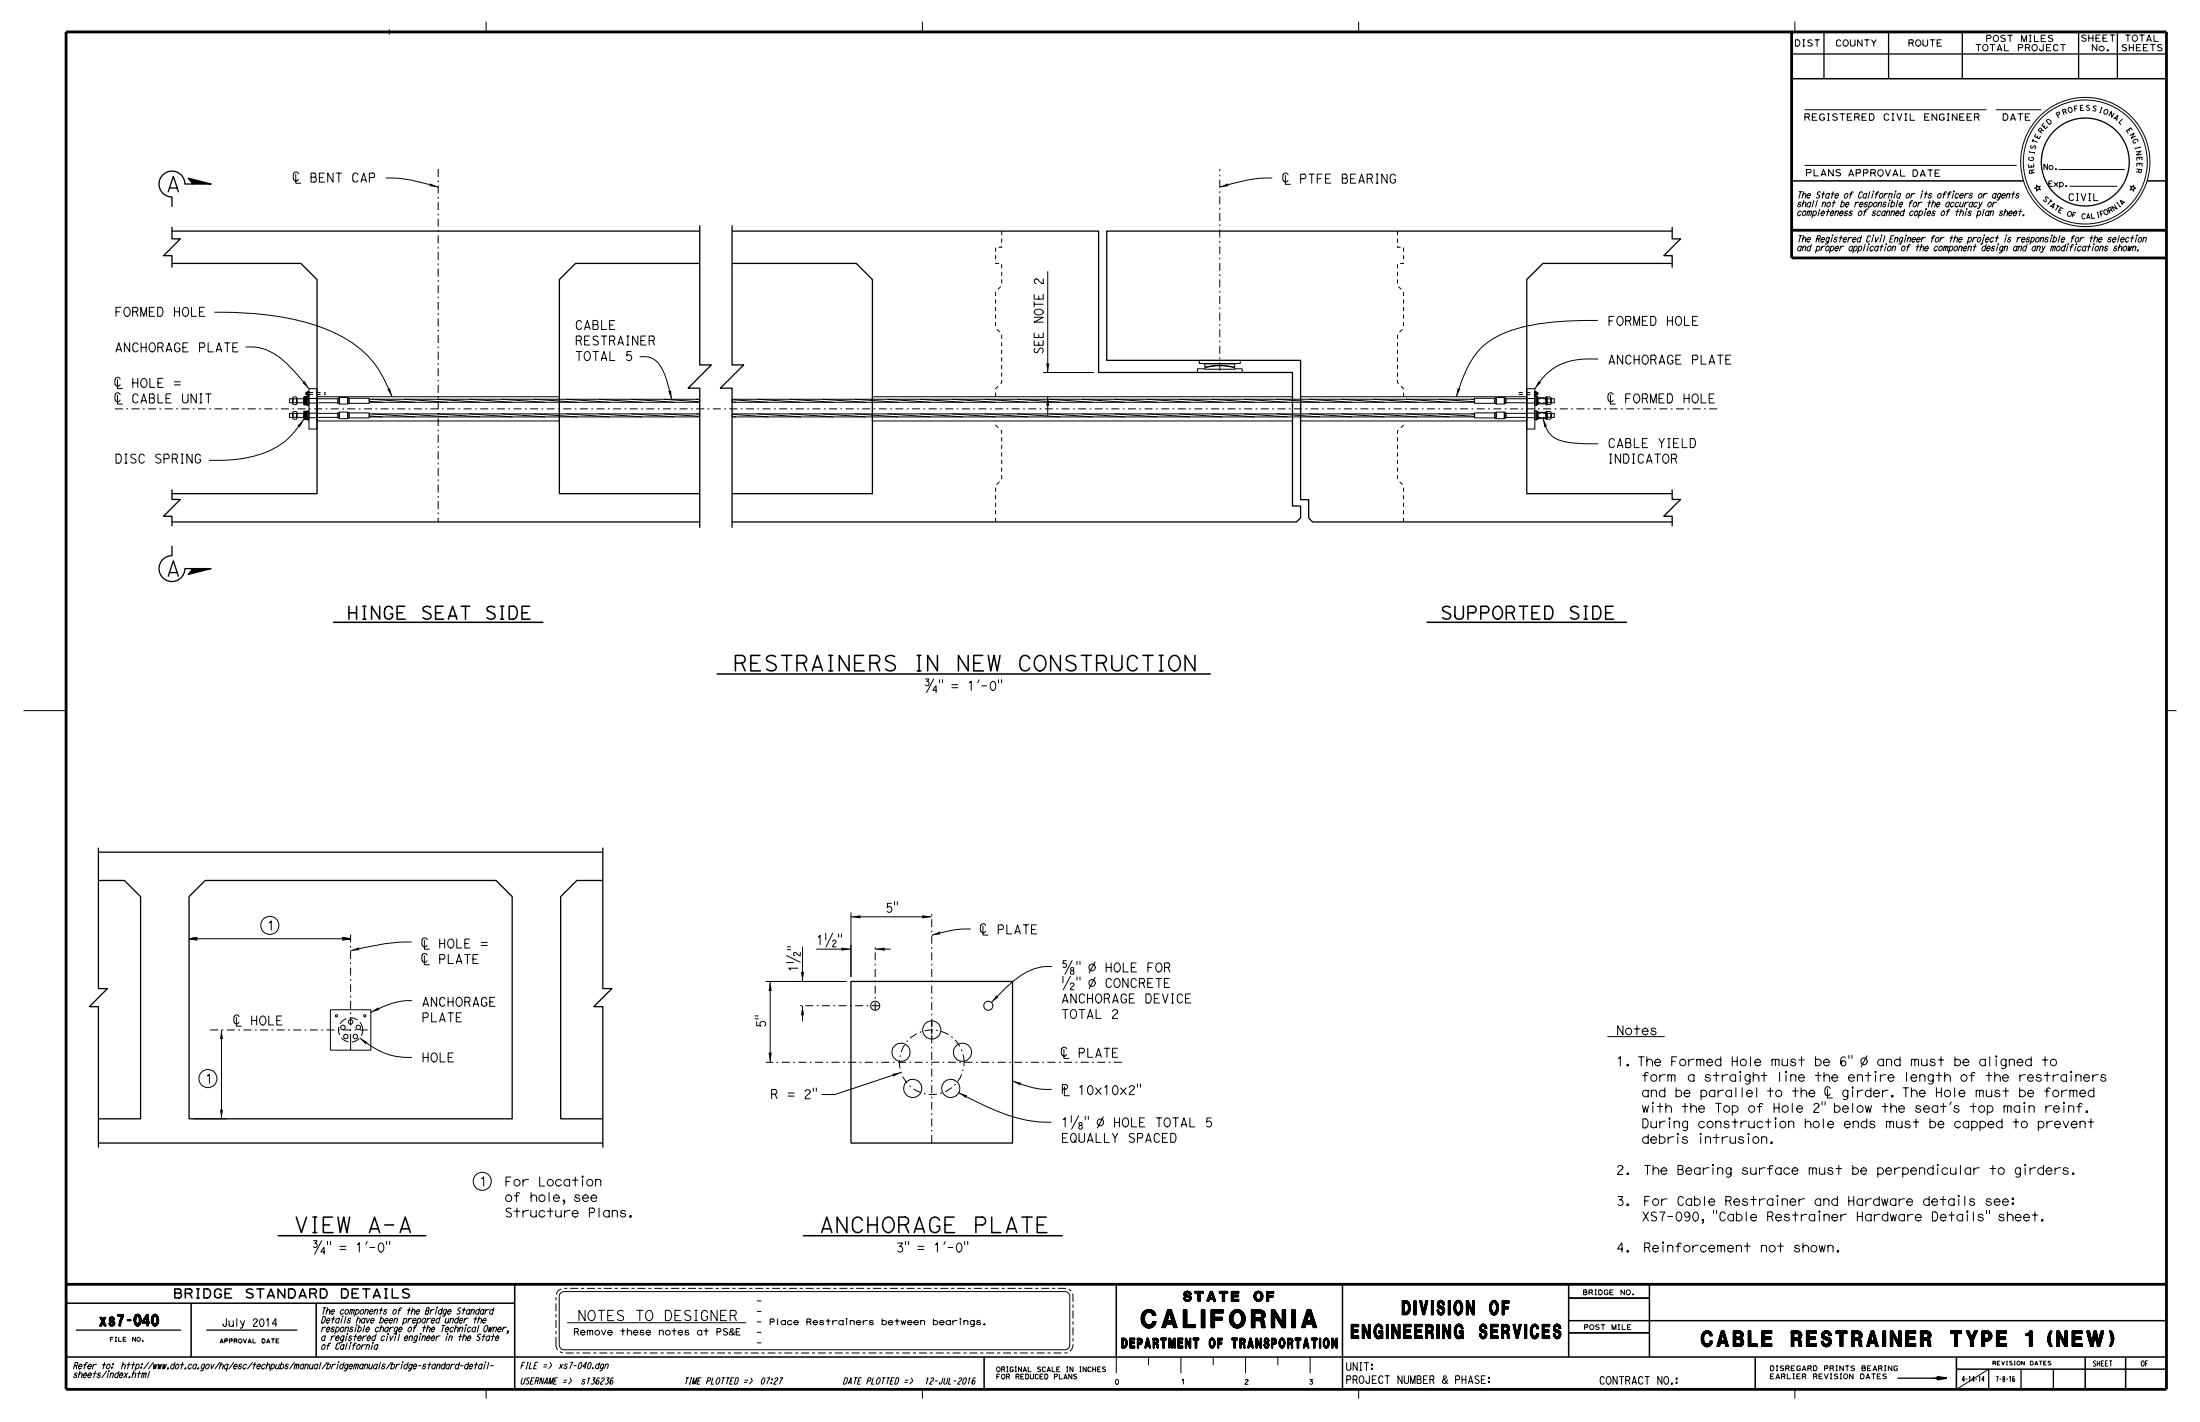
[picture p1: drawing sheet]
<svg xmlns="http://www.w3.org/2000/svg" width="432mm" height="279mm" viewBox="0 0 432 279" stroke-linecap="round" stroke-linejoin="round" font-family="sans-serif">
<g fill="none" stroke="#000" stroke-width=".2">
<path d="M76.4 5.7v1.1M95.4 4.2v2.1M181 4.2v2.1M266.7 4.2v2.1M352.3 4.2v2.1M58.1 34.2v1.8h.9M58.6 34.1a.56 .56 0 0 0-.8-.3 .56 .56 0 0 0-.3 .7 .64 .64 0 0 0 .2 .8 .64 .64 0 0 0 .7 .1l.2-.2M61.1 34h.6a.45 .45 0 0 1 .3 .3 .45 .45 0 0 1-.2 .5 .52 .52 0 0 1 .3 .5 .52 .52 0 0 1-.3 .4h-.7zM61.1 34.8h.7M62.7 34.9h.7M63.6 34h-.9v1.7h1M65.4 34v1.7l-1.1-1.7v1.7"/>
<path d="M66 34h1M66.5 34v1.7M70.3 34.3a.56 .56 0 0 0-.8-.3 .56 .56 0 0 0-.3 .8 .64 .64 0 0 0 .1 .7 .64 .64 0 0 0 .8 .1l.2-.2M70.8 35.7l.6-1.7 .5 1.7M71 35.3h.8M72.5 34.9h.7a.46 .46 0 0 0 .3-.5 .46 .46 0 0 0-.3-.4h-.7v1.7M75.7 34.9a29 29 0 0 1 10.3 1.8M249.7 34.9a29 29 0 0 0-10.3 1.8M252.3 34.4v1.8h1M252.8 34.3a.56 .56 0 0 0-.7-.3 .56 .56 0 0 0-.3 .7 .64 .64 0 0 0 .1 .8 .64 .64 0 0 0 .8 .1l.1-.2M255.3 35.1h.6a.46 .46 0 0 0 .4-.5 .46 .46 0 0 0-.3-.4h-.7v1.7M256.9 34.2h1.1"/>
<path d="M257.5 34.2v1.7M258.5 35.1h.7M259.5 34.2h-1v1.7M260.2 35.1h.7M261.1 34.2h-.9v1.7h1M263.5 34.2h.5a.45 .45 0 0 1 .4 .3 .45 .45 0 0 1-.2 .5 .52 .52 0 0 1 .3 .5 .52 .52 0 0 1-.4 .4h-.6zM263.5 35h.7M265.1 35.1h.7M266 34.2h-.9v1.7h1M266.7 35.9l.5-1.7 .6 1.7M266.8 35.5h.9M268.3 35.1h.7l.4 .8"/>
<path d="M269 35.1a.45 .45 0 0 0 .4-.5 .45 .45 0 0 0-.4-.4h-.7v1.7M270.1 34.2h.4M270.1 35.9h.4M270.3 34.2v1.7M272.2 34.2v1.7l-1-1.7v1.7M273.9 34.5a.56 .56 0 0 0-.8-.3 .56 .56 0 0 0-.3 .8 .65 .65 0 0 0 .1 .7 .65 .65 0 0 0 .8 .2l.2-.3v-.4h-.3M354.2 21.5h35.7M354.2 32.5h41.6M367.6 38l-.2 .9M370.8 39.7l-.2 .9M372 38l-.3 .9M377.2 38l-.2 .9"/>
<path d="M383.4 38l-.2 .9M391.7 21.5h9M399.7 36.3l.3 .4 .4-.2-.2 .4 .3 .4-.5-.2-.2 .4v-.4l-.5-.2 .4-.1zM404.1 33.3h12.9M406.2 36.6h9.4M418.1 36.5l.4 .2 .3-.4v.5l.4 .1-.4 .2v.4l-.3-.3-.4 .1 .3-.4zM203 59.2v1M203 59.7h1.8M203.9 58.1v.6M204.8 57.8v.9h-1.8v-.9M204.8 54.7v.9l-.7-.3a.65 .65 0 0 0-.9-.5l-.2 .3a.42 .42 0 0 0 .4 .5M205.6 53.2v19.9"/>
<path d="M359.6 46.6l-.2 .9M366.7 48.3l-.2 .9M367.6 46.6l-.2 .9M369.2 46.6l-.2 .9M370.1 48.3l-.2 .9M374 46.6l-.2 .9M377.9 41.4l-.2 .9M385.9 41.4l-.2 .9M389.4 46.6l-.4 1.2-.2 .1M392.1 48.3l-.2 .9M393.7 46.6l-.2 .9M402.6 46.6l-.2 .9"/>
<path d="M405.8 48.3l-.2 .9M407.4 48.3l-.2 .9M410.9 48.3l-.3 .9M419.3 46.6l-.2 .9M23.1 77.5v1.8h.9M23.1 74.5v1.8h.9M23.6 77.4a.56 .56 0 0 0-.8-.3 .56 .56 0 0 0-.3 .8 .64 .64 0 0 0 .2 .7 .64 .64 0 0 0 .7 .1l.2-.2M23.6 74.4a.56 .56 0 0 0-.8-.3 .56 .56 0 0 0-.3 .7 .64 .64 0 0 0 .2 .8 .64 .64 0 0 0 .7 .1l.2-.2M26.1 74.3v1.7M26.1 75.1h.9M27 74.3v1.7M27.1 77.7a.56 .56 0 0 0-.8-.4 .56 .56 0 0 0-.3 .8 .64 .64 0 0 0 .2 .8 .64 .64 0 0 0 .7 0l.2-.2"/>
<path d="M27.7 79.1l.5-1.8 .6 1.8M27.8 78.6h.8M27.9 74.4a.62 .62 0 0 1 .7 0 .62 .62 0 0 1 .3 .7 .67 .67 0 0 1-.7 .9 .67 .67 0 0 1-.6-.9zM29.3 77.3h.6a.45 .45 0 0 1 .4 .4 .45 .45 0 0 1-.2 .4 .52 .52 0 0 1 .3 .5 .52 .52 0 0 1-.4 .5h-.7zM29.3 78.1h.8M29.4 74.3v1.7h1M31 75.2h.7M31 77.3v1.8h1M32 74.3h-1v1.7h1M32.6 78.2h.7M33.5 77.3h-.9v1.8h1M34.2 74.9h1.2"/>
<path d="M34.2 75.5h1.2M35.8 77.3v1.3a.55 .55 0 0 0 .6 .5 .55 .55 0 0 0 .5-.5v-1.3M38.5 77.3v1.8l-1-1.8v1.8M39.2 79.1h.4M39.2 77.3h.4M39.4 77.3v1.8M40.4 77.3h1M40.9 77.3v1.8M42.1 61.3h.4a64.3 64.3 0 0 1 20.1 2.8 22 22 0 0 1 11.9 8.7l1.1 2.1 1.4 3M48.2 68.1a9.4 9.4 0 0 1 7.5 2.7l2.5 2.6 2.4 2.9M56.8 78.3h.7v.7h-.7zM57.5 78.1v1.1"/>
<path d="M57.6 78.3l-.1-.2 .1-.2h.5l.2 .2-.2 .2M57.6 78.3l-.1 .2 .1 .5M57.6 79l-.1 .2 .1 .2h.5l.2-.2-.2-.2M57.6 78.3h.5M57.6 79h.5M58.1 78.3l.1 .2-.1 .5M58.3 78.1v1.1M58.3 78.2h1.3v.8h-1.3zM59.6 77.9h.2v1.5h-.2zM59.9 78.2l.1-.3v1.5l-.1-.4-.1 .4v-1.5l.1 1.1M60 77h.2v.4h-.2zM60 77.9h.2v1.5h-.2z"/>
<path d="M60.1 77.1v.3M60.1 77v.4M60.2 77.1v.3M60.2 76.9v.6M60.2 77.8h.4v1.7h-.4zM60.3 77.4v.2h.3M60.3 77v.4M60.3 77.4h.3M60.3 77h.3M60.3 77.8l.1 1-.1 .7M60.6 76.9h-.3v.1M60.6 76.8v.9z"/>
<path d="M60.6 76.3h1.6v7.9h-1.6zM62.2 77.9h47.6v4.7h-47.6zM62.2 78.2h4.1v.8h-4.1zM66.3 78.2l.3-.2v1.3l-.3-.2zM66.6 78h1.6v1.3h-1.6zM68.2 78l.3 .2v.9l-.3 .2zM68.5 78.2h4v.9h-4zM72.5 78.4h64.8v.5h-64.8zM72.5 78.8l2.6 .1M73 78.3l8.5 .6M79.4 78.3l8.5 .6M85.7 78.3l8.5 .6"/>
<path d="M92.1 78.3l8.5 .6M98.5 78.3l8.5 .6M104.8 78.3l8.5 .6M111.2 78.3l8.5 .6M117.6 78.3l8.5 .6M123.9 78.3l8.5 .6M125.5 70a4 4 0 0 1 4.5 2.4l1 2.8 .8 3.1M130.3 78.3l7 .5M136.6 78.3l.7 .1M143.7 78.4l7.1 .5M143.7 78.9h.8M143.7 78.4h145.7v.5h-145.7z"/>
<path d="M148.7 78.3l8.5 .6M155.1 78.3l8.5 .6M161.4 78.3l8.5 .6M167.8 78.3l8.5 .6M171.2 77.9h82.5v4.7h-82.5zM174.2 78.3l8.5 .6M180.5 78.3l8.5 .6M186.9 78.3l8.5 .6M193.3 78.3l8.5 .6M199.6 78.3l8.5 .6M203 62.3h1.8l-1.8 .9h1.8M203.1 68.3a.47 .47 0 0 0 0 .9 .47 .47 0 0 0 .7-.4 .5 .5 0 0 1 .8-.4 .5 .5 0 0 1-.1 .8"/>
<path d="M203.2 60.9l.2-.1a.82 .82 0 0 1 .9-.1 .82 .82 0 0 1 .4 .7 1 1 0 0 1-1.7-.2zM203.9 65.6v.6M203.9 67.1v.7M204.8 73.1h9.9M204.8 66.8v1h-1.8v-.9M204.8 65.3v.9h-1.8v-.8M205.6 77.9v3.8M206 78.3l8.5 .6M212.4 78.3l8.5 .6M218.7 78.3l8.5 .6M225.1 78.3l8.5 .6M231.4 78.3l8.5 .6"/>
<path d="M235.4 70.7h8v.6h-8zM236.5 72.4h-1.5v.7h8.8v-.7h-1.4M236.5 71.4h5.9v.6a13.5 13.5 0 0 0-5.9 0zM236.5 72.2a11 11 0 0 1 5.9 0v.3h-5.9zM237.8 78.3l8.5 .6M244.2 78.3l8.5 .6M250.5 78.3l8.5 .6M255.3 77.9h44.4v4.7h-44.4zM256.9 78.3l8.5 .6M263.3 78.3l8.5 .6M269.6 78.3l8.5 .6M276 78.3l8.5 .6"/>
<path d="M282.4 78.3l7 .5M288.7 78.3l.7 .1M289.4 78.2h4v.9h-4zM293.4 78.2l.3-.2v1.3l-.3-.2zM293.7 78h1.6v1.3h-1.6zM295.3 78l.3 .2v.9l-.3 .2zM295.6 78.2h4.1v.8h-4.1zM299.7 76.3h1.5v7.9h-1.5zM301.2 76.8l.1 .9zM301.2 77.8h.4v1.7h-.4zM301.3 76.9h.3v.1M301.3 77.4h.3"/>
<path d="M301.3 77h.3M301.6 77.8l-.1 .7 .1 1M301.6 77.4v.2h-.3M301.6 77v.4M301.6 77.9h.2v1.5h-.2zM301.7 77h.2v.4h-.2zM301.7 76.9v.6M301.7 77.1v.3M301.8 77v.4M301.8 77.1v.3M301.8 78.1h1.6v1.1h-1.6zM303.4 77.9h.2v1.5h-.2z"/>
<path d="M303.6 78.1v1.1M303.8 78.3l-.2-.2 .2-.2h.5l.1 .2-.1 .2M303.8 79l-.2 .2 .2 .2h.5l.1-.2-.1-.2M303.8 78.3l-.2 .2 .2 .5M303.8 78.3h.5M303.8 79h.5M304.3 78.3l.1 .2-.1 .5M304.4 78.3h.7v.7h-.7zM304.4 78.1v1.1M313.6 62.9h-.8a54.3 54.3 0 0 0-16.2 1.9 13.9 13.9 0 0 0-9.4 9.2l-1.4 3.9M313.7 70.5a18.1 18.1 0 0 0-7.2 .9 11.7 11.7 0 0 0-5.3 4.9M316.1 77.5v1.8h1"/>
<path d="M316.6 77.4a.56 .56 0 0 0-.7-.3 .56 .56 0 0 0-.3 .8 .64 .64 0 0 0 .1 .7 .64 .64 0 0 0 .8 .1l.1-.2M319.1 78.2h.7M320 77.3h-.9v1.8M320.9 77.5a.62 .62 0 0 1 .7-.1 .62 .62 0 0 1 .2 .8 .67 .67 0 0 1-.6 .9 .67 .67 0 0 1-.6-1zM322.3 78.2h.7l.4 .9M323 78.2a.45 .45 0 0 0 .4-.5 .45 .45 0 0 0-.4-.4h-.7v1.8M323.9 79.1v-1.8l.6 1.8 .6-1.8v1.8M325.6 78.2h.7M326.6 77.3h-1v1.8h1M327.3 77.3h.5a1.03 1.03 0 0 1 0 1.8h-.5zM330.5 78.2h1M330.5 77.3v1.8"/>
<path d="M331.5 77.3v1.8M332.4 77.5a.62 .62 0 0 1 .7-.1 .62 .62 0 0 1 .2 .8 .67 .67 0 0 1-.6 .9 .67 .67 0 0 1-.6-1zM333.9 77.3v1.8h1M335.5 78.2h.6M336.4 77.3h-.9v1.8h1M56.8 81.1h.7v.8h-.7zM57.5 80.9v1.2M57.6 81.1l-.1-.2 .1-.1h.5l.2 .1-.2 .2M57.6 81.9l-.1-.3 .1-.5h.5l.1 .3-.1 .5M57.6 81.9l-.1 .2 .1 .2h.5l.2-.2-.2-.2M57.6 81.9h.5M58.3 80.9v1.2"/>
<path d="M58.3 81.1h1.3v.8h-1.3zM59.6 82.3a15.4 15.4 0 0 1-11.2 7.5 36.4 36.4 0 0 1-7.4 .5M59.6 80.7h.2v1.6h-.2zM59.9 81.1l.1-.4v1.6l-.1-.4-.1 .4v-1.6l.1 1.2M60 80.7h.2v1.6h-.2zM60.2 80.6h.4v1.8h-.4zM60.3 80.6l.1 1.1-.1 .7M62.2 81.1h4.1v.8h-4.1zM66.3 81l.3-.1v1.3l-.3-.2zM66.6 80.9h1.6v1.3h-1.6zM68.2 80.9l.3 .1v1l-.3 .2zM68.5 81h4v1h-4z"/>
<path d="M72.5 81.2h64.8v.6h-64.8zM72.5 81.6l2.6 .2M73 81.2l8.5 .6M79.4 81.2l8.5 .6M85.7 81.2l8.5 .6M92.1 81.2l8.5 .6M98.5 81.2l8.5 .6M104.8 81.2l8.5 .6M111.2 81.2l8.5 .6M117.6 81.2l8.5 .6M123.9 81.2l8.5 .6M130.3 81.2l7 .5"/>
<path d="M136.7 81.2l.6 .1M143.7 81.8h.8M143.7 81.3l7.2 .5M143.7 81.2h145.7v.6h-145.7zM148.7 81.2l8.5 .6M155.1 81.2l8.5 .6M161.4 81.2l8.5 .6M167.8 81.2l8.5 .6M174.2 81.2l8.5 .6M180.5 81.2l8.5 .6M186.9 81.2l8.5 .6M193.3 81.2l8.5 .6"/>
<path d="M199.6 81.2l8.5 .6M206 81.2l8.5 .6M212.4 81.2l8.5 .6M218.7 81.2l8.5 .6M225.1 81.2l8.5 .6M231.4 81.2l8.6 .6M237.8 81.2l8.5 .6M244.2 81.2l8.5 .6M250.5 81.2l8.5 .6M256.9 81.2l8.5 .6M263.3 81.2l8.5 .6M269.6 81.2l8.5 .6"/>
<path d="M276 81.2l8.5 .6M282.4 81.2l7 .5M288.7 81.2l.7 .1M289.4 81h4v1h-4zM293.4 81l.3-.1v1.3l-.3-.2zM293.7 80.9h1.6v1.3h-1.6zM295.3 80.9l.3 .1v1l-.3 .2zM295.6 81.1h4.1v.8h-4.1zM301.2 80.6h.4v1.8h-.4zM301.6 80.6l-.1 .7 .1 1.1M301.6 80.7h.2v1.6h-.2zM301.8 80.9h1.6v1.2h-1.6z"/>
<path d="M302.9 82.1a5.1 5.1 0 0 0 3.6 4.4 36.7 36.7 0 0 0 7.2 .6M303.4 80.7h.2v1.6h-.2zM303.6 80.9v1.2M303.8 81.1l-.2-.2 .2-.1h.5l.1 .1-.1 .2M303.8 81.9l-.2-.5 .2-.3h.5l.1 .3-.1 .5M303.8 81.9l-.2 .2 .2 .2h.5l.1-.2-.1-.2M303.8 81.9h.5M304.4 81.1h.7v.8h-.7zM304.4 80.9v1.2M4.6 139.5h8.4M181.6 133.2h.7l-.4 .5a.41 .41 0 0 1 .4 .6 .41 .41 0 0 1-.7 .1M183.3 133.2l-1.4 2.7"/>
<path d="M183.8 135.5h-.7l.6-.9v1.3M184.4 133.4v.6M185 133.4v.6M186.8 134.4h1.2M186.8 135h1.2M190.2 134l.4-.3v1.8M192.2 133.4l-.3 .6M192.7 134.6h1M194.6 133.9a.57 .57 0 0 1 .7 0 .57 .57 0 0 1 .1 .7 .59 .59 0 0 1-.1 .7 .59 .59 0 0 1-.8 0l-.2-.8zM196 133.4v.6M196.6 133.4v.6M425.2 139.5h2"/>
<path d="M167 179v12.7M167 179.9h15.9M175.6 176.9v.7M176.1 176.9v.7M37.1 184.2l1.6 .3-.1-.1M37.1 184.2l1.6 .2M37.1 184.2h31.7M37.1 184.2l1.5 .1M37.1 184.2l1.5 .2M38.6 184.1l-1.5 .1M38.6 184.1l.1-.2-1.6 .3M38.6 184.1v.3"/>
<path d="M38.7 184l-1.6 .2M46.4 199.6v1.8h1M46.9 199.5a.56 .56 0 0 0-.7-.3 .56 .56 0 0 0-.3 .7 .64 .64 0 0 0 .1 .8 .64 .64 0 0 0 .8 .1l.1-.2M49.4 199.4v1.7M50.4 199.4v1.7M51.2 199.5a.62 .62 0 0 1 .8 0 .62 .62 0 0 1 .2 .7 .67 .67 0 0 1-.6 1 .67 .67 0 0 1-.6-1zM52.8 199.4v1.7h.9M55.3 199.4h-1v1.7h1.1M64.9 198.2h7.9v7.9h-7.9zM67.2 183.9l1.6 .3-1.6 .3 .2-.3zM67.3 184l1.5 .2M67.3 184.1l1.5 .1"/>
<path d="M67.3 184.2h1.5M68.8 184.2l-1.5 .2M68.8 184.2l-1.5 .1M80.8 184.9h-.3a43.6 43.6 0 0 0-11.7 1.7M80.8 196.4a15.5 15.5 0 0 0-8 2.3M83.3 187.5v1.8h1M83.3 184.5v1.8h1M83.8 187.5a.56 .56 0 0 0-.7-.4 .56 .56 0 0 0-.3 .8 .64 .64 0 0 0 .1 .8 .64 .64 0 0 0 .8 0l.1-.2M83.8 184.4a.56 .56 0 0 0-.7-.3 .56 .56 0 0 0-.3 .7 .64 .64 0 0 0 .1 .8 .64 .64 0 0 0 .8 .1l.1-.2M86.3 188.2h.7a.46 .46 0 0 0 .3-.4 .46 .46 0 0 0-.3-.5h-.7v1.8M86.3 184.3v1.7M86.3 185.2h1"/>
<path d="M87.3 184.3v1.7M88 187.3v1.8h1M88.1 184.4a.62 .62 0 0 1 .8 0 .62 .62 0 0 1 .2 .7 .67 .67 0 0 1-.6 .9 .67 .67 0 0 1-.6-.9zM89.6 189.1l.5-1.8 .5 1.8M89.7 184.3v1.7h.9M89.7 188.7h.8M91.2 187.3h1.1M91.2 185.2h.7M91.7 187.3v1.8M92.2 184.3h-1v1.7h1.1M92.8 188.2h.7M93.8 187.3h-1v1.8h1"/>
<path d="M94.5 184.9h1.1M94.5 185.5h1.1M148.2 199.4h.6M148.2 199.9h.6M150.3 192.6h15.8M151.2 192.6v15.9M154.4 188.9h1.3M154.4 187.5l2.7 1.3M154.5 185.8h.7M154.5 186.4h.7M156.6 190h-1.8l.4 .3M157.1 186.9v.6h-.3l-.6-.6a.33 .33 0 0 0-.5 .2 .33 .33 0 0 0 .3 .4"/>
<path d="M157.5 185.8v6.8M157.5 197.4v3M160.2 186.3h6.8M160.6 183.9l.4-.3v1.8M162.1 183.1v1.4M163.4 184.8a.33 .33 0 0 1 .5-.3 .33 .33 0 0 1 .1 .5l-.5 .6-.1 .2h.7M163.4 183.1l-1.3 2.7M164.6 183.3v.6M165.2 183.3v.6M171.8 186.3h3M190.5 182.3a21.3 21.3 0 0 0-7.6 1.2M192.9 181.7v1.8h1"/>
<path d="M193.5 181.6a.56 .56 0 0 0-.8-.3 .56 .56 0 0 0-.3 .8 .64 .64 0 0 0 .1 .7 .64 .64 0 0 0 .8 .1l.2-.2M195.9 182.4h.7a.46 .46 0 0 0 .4-.5 .46 .46 0 0 0-.4-.4h-.7v1.8M197.6 181.5v1.8h1M199.2 183.3l.5-1.8 .6 1.8M199.3 182.8h.8M200.8 181.5h1.1M201.4 181.5v1.8M202.5 182.4h.6M203.4 181.5h-.9v1.8h1M206.5 189.7a9.6 9.6 0 0 0-6.9 2.3l-2.5 2.2-2.5 2.5M208.6 191.6v1.3M209.3 188.5h-.6l-.1 .6 .3-.1a.41 .41 0 0 1 .4 .6 .41 .41 0 0 1-.7 .1"/>
<path d="M210.1 193.2a.35 .35 0 0 1 .4-.3 .35 .35 0 0 1 .3 .5l-.7 .6v.2h.7M210.1 191.6l-1.4 2.6M210.4 190.4a.38 .38 0 0 0-.3 .6 .38 .38 0 0 0 .7 0 .38 .38 0 0 0-.3-.6l-.3-.1v-.4h.5v.4l-.2 .1M210.4 188.5l-1.4 2.7M211.4 188.7v.6M211.4 191.7v.6M212 188.7v.6M212 191.7v.6M214.9 191.8l-1.1 2.2M214.9 188.8l-1.1 2.1M217.1 189v1.7M217.1 189.9h1"/>
<path d="M218.1 189v1.7M218.1 192.4a.56 .56 0 0 0-.7-.4 .56 .56 0 0 0-.3 .8 .64 .64 0 0 0 .1 .8 .64 .64 0 0 0 .8 .1l.1-.3M218.9 192.2a.62 .62 0 0 1 .7 0 .62 .62 0 0 1 .3 .7 .67 .67 0 0 1-.7 .9 .67 .67 0 0 1-.6-1zM218.9 189.1a.62 .62 0 0 1 .8 0 .62 .62 0 0 1 .2 .7 .67 .67 0 0 1-.6 .9 .67 .67 0 0 1-.6-.9zM220.5 189v1.7h.9M221.4 192v1.8l-1-1.8v1.8M222 189.9h.7M223 189h-1v1.7h1.1M223 192.4a.56 .56 0 0 0-.7-.4 .56 .56 0 0 0-.3 .8 .64 .64 0 0 0 .1 .8 .64 .64 0 0 0 .8 .1l.1-.3M223.6 192.9h.7l.4 .9M224.3 192.9a.45 .45 0 0 0 .4-.5 .45 .45 0 0 0-.4-.4h-.7v1.8M225.3 192.9h.6"/>
<path d="M225.3 189.9h.7M226.2 192h-.9v1.8h1M226.3 189h-1v1.7M226.9 192h1.1M227.1 189.1a.62 .62 0 0 1 .7 0 .62 .62 0 0 1 .3 .7 .67 .67 0 0 1-.7 .9 .67 .67 0 0 1-.6-.9zM227.4 192v1.8M228.5 192.9h.7M228.6 189.8h.6l.4 .9M229.2 189.8a.45 .45 0 0 0 .4-.4 .45 .45 0 0 0-.4-.4h-.6v1.7M229.5 192h-1v1.8h1.1M38 219.6h6.4M43.5 202.1v17.5"/>
<path d="M49.4 200.3h1M54.3 200.3h.7M70.6 203.7a13.9 13.9 0 0 0 9.8 3.8h.5M148.5 200.5v.8h.8a.53 .53 0 0 1 0-.7 .53 .53 0 0 1 .8 0 .53 .53 0 0 1 0 .7M159.6 213.5v.6M160.2 213.5v.6M176.9 210.5l-13 4.3h-2.6M188.2 214.4a49.6 49.6 0 0 0 14.1 5.6l4.1 .2M198.7 212.1a16.4 16.4 0 0 0 7.7 1.7M208.5 213.7h.7a.45 .45 0 0 0 .3-.4 .45 .45 0 0 0-.3-.5h-.7v1.8M208.7 219.7l.4-.3v1.7M208.8 205.9v1.8h1"/>
<path d="M208.9 213.2v1.8h1M209.3 205.8a.56 .56 0 0 0-.7-.3 .56 .56 0 0 0-.3 .8 .64 .64 0 0 0 .1 .7 .64 .64 0 0 0 .8 .1l.1-.2M210.3 218.9v1.3M211.7 218.9l-1.4 2.7M211.8 206.6h.7a.46 .46 0 0 0 .4-.4 .46 .46 0 0 0-.4-.5h-.7v1.8M213 219.1v.6M213.5 205.7v1.8h1M213.6 219.1v.6M215.1 207.5l.5-1.8 .6 1.8M215.2 207h.8M216.6 219.2l-1.2 2.1M216.7 205.7h1.1"/>
<path d="M217.3 205.7v1.8M218.3 206.6h.7M218.7 219.4v1.7M219.3 205.7h-1v1.8h1.1M219.7 219.4v1.7M220.6 219.5a.62 .62 0 0 1 .7 0 .62 .62 0 0 1 .2 .7 .67 .67 0 0 1-.6 .9 .67 .67 0 0 1-.6-.9zM222.1 219.4v1.7h1M223.2 212.7v.6M223.8 212.7v.6M224.6 219.4h-.9v1.7h1M226.9 219.4h1.1M227.5 219.4v1.7"/>
<path d="M228.7 219.5a.62 .62 0 0 1 .8 0 .62 .62 0 0 1 .2 .7 .67 .67 0 0 1-.6 .9 .67 .67 0 0 1-.6-.9zM230.2 219.4h1.1M230.8 219.4v1.7M233.5 219.4v1.7h1M237.7 219.4h-.8l-.1 .8a.56 .56 0 0 1 .8 0 .56 .56 0 0 1 0 .8 .56 .56 0 0 1-.8-.1M315.6 203.4h11.1M317.6 207.7l.4-.3v1.8M319.3 208.9h.3v.3h-.3zM321.6 207.4h1.1M322.1 207.4v1.8M323.2 208.3a.56 .56 0 0 1 .6-.5 .56 .56 0 0 1 .5 .6v.8M323.2 207.4v1.8"/>
<path d="M323.5 214.1a.66 .66 0 0 0-.9 0 .66 .66 0 0 0 0 .9 .66 .66 0 0 0 .9 .1M323.5 213.9v1.3M324.1 214.3l.3-.4 .6 .2 .1 1.1M324.1 213.9v1.3M324.4 217v1.3M324.8 208.5h1.1a.61 .61 0 0 0-.6-.6 .61 .61 0 0 0-.6 .6 .61 .61 0 0 0 .6 .6h.3l.3-.2M326.8 214.1a.66 .66 0 0 0-1 0 .66 .66 0 0 0 0 .9 .66 .66 0 0 0 1 .1M326.8 213.5v1.7M328.1 208.3h.7M329 214.1a.66 .66 0 0 1 .9 0 .66 .66 0 0 1 0 .9 .66 .66 0 0 1-.9 .1M329 213.5v1.7M329.1 207.4h-1v1.8"/>
<path d="M330.5 214.5h1.2a.61 .61 0 0 0-.7-.5 .61 .61 0 0 0-.5 .6 .61 .61 0 0 0 .5 .6h.4l.2-.2M331.4 207.9v1.3M332.5 207.9h-.6l-.5 .4M333 208.1a.35 .35 0 0 1 .4-.3 .35 .35 0 0 1 .3 .3l.2-.2 .5 .1v1.2M333 207.9v1.3M333.7 208.1v1.1M333.9 214.1a.66 .66 0 0 1 .9 0 .66 .66 0 0 1 0 .9 .66 .66 0 0 1-.9 .1M333.9 213.9v1.9M335 208.5h1.1a.61 .61 0 0 0-.6-.6 .61 .61 0 0 0-.6 .6 .61 .61 0 0 0 .6 .6h.3l.3-.2M336.6 214.1a.66 .66 0 0 0-1 0 .66 .66 0 0 0 0 .9 .66 .66 0 0 0 1 .1M336.6 213.9v1.3M337.2 213.9v1.3"/>
<path d="M337.8 208a.66 .66 0 0 0-1 0 .66 .66 0 0 0 0 1 .66 .66 0 0 0 1 0M337.8 207.4v1.8M338.3 213.9l-.6 .1-.5 .3M339.8 214.1a.66 .66 0 0 0-.9 0 .66 .66 0 0 0 0 .9 .66 .66 0 0 0 .9 .1M339.8 213.9v1.3M340 208.3h1M340 207.4v1.8M340.7 213.5v1.7M341 207.4v1.8M341.6 210.9v1.3M341.9 213.5v1.7M342.8 214.5h1.1a.61 .61 0 0 0-.6-.5 .61 .61 0 0 0-.6 .6 .61 .61 0 0 0 .6 .6h.3l.3-.2"/>
<path d="M343.6 207.4v1.8M344.4 208.5h1.2a.61 .61 0 0 0-.7-.6 .61 .61 0 0 0-.6 .6 .61 .61 0 0 0 .6 .6h.3l.3-.2M344.8 213.5v1.7M346.9 214.1h1.1M347.5 213.5v1.7M347.8 208.1a.35 .35 0 0 1 .3-.3 .35 .35 0 0 1 .4 .3l.1-.2 .5 .1 .1 1.2M347.8 207.9v1.3M348.5 208.1v1.1M349.8 207.8l.1 1.2 .6 .1 .3-.3M350.5 210.9v1.3M350.8 207.8v1.3M351.8 214.1h1.1"/>
<path d="M352.4 213.5v1.7M352.4 208.1a.44 .44 0 0 0-.6-.3 .44 .44 0 0 0-.2 .5l.1 .1a.44 .44 0 0 1 .6 .1 .44 .44 0 0 1 0 .5 .63 .63 0 0 1-.9-.3M353 208h1.1M353.5 214.4a.56 .56 0 0 1 .6-.5 .56 .56 0 0 1 .5 .6v.7M353.5 213.5v1.7M353.6 207.4v1.8M355 214.5h1.2a.61 .61 0 0 0-.7-.5 .61 .61 0 0 0-.5 .6 .61 .61 0 0 0 .5 .6h.4l.2-.2M356.3 208a.66 .66 0 0 1 1 0 .66 .66 0 0 1 0 1 .66 .66 0 0 1-1 0M356.3 207.4v1.8M357.6 216.2v.6M357.9 208.5h1.1a.61 .61 0 0 0-.6-.6 .61 .61 0 0 0-.6 .6 .61 .61 0 0 0 .6 .6h.3l.3-.2M358.2 216.2v.6"/>
<path d="M358.7 213.7v1.8h.9M359.2 213.6a.56 .56 0 0 0-.7-.3 .56 .56 0 0 0-.3 .7 .64 .64 0 0 0 .1 .8 .64 .64 0 0 0 .8 .1l.1-.2M362.2 207.5a.67 .67 0 0 0-.9 .2 .67 .67 0 0 0 0 .8l.1 .5M362.7 213.9v1.5a.53 .53 0 0 1-.9 .3M362.7 214.2a.61 .61 0 0 0-1 .1 .61 .61 0 0 0 .5 .9h.2l.3-.3M362.9 207.1v.6M363.5 207.1v.6M363.6 214v1.2M364.6 213.9v1.3M365.7 213.9l-.6 .1-.5 .3M366.4 207.2l-1.1 2.2M367.2 214.1a.66 .66 0 0 0-.9 0 .66 .66 0 0 0 0 .9 .66 .66 0 0 0 .9 .1"/>
<path d="M367.2 213.5v1.7M367.7 214.5h1.2a.61 .61 0 0 0-.7-.5 .61 .61 0 0 0-.6 .6 .61 .61 0 0 0 .6 .6h.3l.3-.2M368.1 210.9v1.3M369.5 213.9v1.3M369.7 208a.66 .66 0 0 0-1 0 .66 .66 0 0 0 0 1 .66 .66 0 0 0 1 0M369.7 207.9v1.3M370.3 208.2l.3-.3 .6 .1 .1 1.2M370.3 207.9v1.3M370.6 213.9l-.6 .1-.5 .3M371.3 215h.2v.2h-.2zM372.9 208a.66 .66 0 0 0-.9 0 .66 .66 0 0 0 0 1 .66 .66 0 0 0 .9 0M372.9 207.4v1.8"/>
<path d="M373.5 213.5h1.1M374.1 213.5v1.7M375.2 214.4a.56 .56 0 0 1 .6-.5 .56 .56 0 0 1 .5 .6v.7M375.2 213.5v1.7M375.2 208.1a.35 .35 0 0 1 .3-.3 .35 .35 0 0 1 .3 .3l.2-.2 .5 .1v1.2M375.2 207.9v1.3M375.8 208.1v1.1M376.7 214.5h1.1a.61 .61 0 0 0-.6-.5 .61 .61 0 0 0-.6 .6 .61 .61 0 0 0 .6 .6h.3l.3-.2M377.2 207.8v1.2l.6 .1 .4-.3M378.2 207.8v1.3M379.8 208.1a.44 .44 0 0 0-.6-.3 .44 .44 0 0 0-.3 .5l.2 .1a.44 .44 0 0 1 .6 .1 .44 .44 0 0 1 0 .5 .63 .63 0 0 1-.9-.3M380.1 213.5v1.7"/>
<path d="M380.1 214.4h.9M380.4 208h1.1M381 207.4v1.8M381 213.5v1.7M383 216.2l-.3 .6M383.6 213.5v1.7M383.7 208a.66 .66 0 0 1 .9 0 .66 .66 0 0 1 0 1 .66 .66 0 0 1-.9 0M383.7 207.4v1.8M384.5 214.5h1.1a.61 .61 0 0 0-.6-.5 .61 .61 0 0 0-.6 .6 .61 .61 0 0 0 .6 .6h.3l.3-.2M385.3 208.5h1.1a.61 .61 0 0 0-.6-.6 .61 .61 0 0 0-.6 .6 .61 .61 0 0 0 .6 .6h.3l.3-.2M387.9 214.2a.35 .35 0 0 1 .3-.3 .35 .35 0 0 1 .3 .3l.2-.2 .5 .1 .1 1.1M387.9 213.9v1.3"/>
<path d="M388.5 214.2v1M389.7 208a.66 .66 0 0 0-1 0 .66 .66 0 0 0 0 1 .66 .66 0 0 0 1 0M389.7 207.9v1.3M389.9 213.9l.1 1.2 .5 .1 .4-.3M390.5 207.4v1.8M390.9 213.9v1.3M391.8 207.9v1.3M392.5 214.2a.44 .44 0 0 0-.6-.4 .44 .44 0 0 0-.3 .6l.2 .1a.44 .44 0 0 1 .6 .1 .44 .44 0 0 1 0 .5 .63 .63 0 0 1-.9-.3M393.1 214.1h1.1M393.7 213.5v1.7M393.7 207.9v1.4a.53 .53 0 0 1-.8 .3M393.7 208.1a.61 .61 0 0 0-1 .1 .61 .61 0 0 0 .5 .9h.3l.2-.3"/>
<path d="M394.4 208.2l.3-.3 .6 .1 .1 1.2M394.4 207.9v1.3M395.9 208.5h1.1a.61 .61 0 0 0-.6-.6 .61 .61 0 0 0-.6 .6 .61 .61 0 0 0 .6 .6h.3l.3-.2M396.4 214.1a.66 .66 0 0 1 .9 0 .66 .66 0 0 1 0 .9 .66 .66 0 0 1-.9 .1M396.4 213.5v1.7M397.3 217v1.3M398 214.5h1.1a.61 .61 0 0 0-.6-.5 .61 .61 0 0 0-.6 .6 .61 .61 0 0 0 .6 .6h.3l.3-.2M398.7 208a.66 .66 0 0 0-1 0 .66 .66 0 0 0 0 1 .66 .66 0 0 0 1 0M398.7 207.4v1.8M400.8 208h1.1M401.3 214.1h.9M401.4 207.4v1.8"/>
<path d="M402.4 213.7a.34 .34 0 0 0-.4-.2 .34 .34 0 0 0-.3 .3v1.4M404.7 213.9v1.3M405.1 217v1.3M405.7 213.9l-.5 .1-.5 .3M406.3 214.2a.35 .35 0 0 1 .3-.3 .35 .35 0 0 1 .3 .3l.2-.2 .5 .1v1.1M406.3 213.9v1.3M406.5 210.9v1.3M406.9 214.2v1M408.2 214.5h1.1a.61 .61 0 0 0-.6-.5 .61 .61 0 0 0-.6 .6 .61 .61 0 0 0 .6 .6h.3l.3-.2M411 214.1a.66 .66 0 0 0-1 0 .66 .66 0 0 0 0 .9 .66 .66 0 0 0 1 .1M411 213.5v1.7M114.3 231.5v1.3"/>
<path d="M212 220.8a.38 .38 0 0 0-.2 .6 .38 .38 0 0 0 .6 0 .38 .38 0 0 0-.3-.6l-.3-.1 .1-.4h.4v.4l-.2 .1M218.7 220.3h1M223.7 220.3h.6M231.8 221.1l.6-1.7 .5 1.7M232 220.7h.8M327.7 220.1v1.2M329.3 223.1v1.3M333.8 223.1v1.3M336.2 229.2v1.3M336.3 237.5v.6M336.9 237.5v.6M343.2 223.1v1.3"/>
<path d="M348.5 220.1v1.2M348.9 235.3v1.3M357.1 238.3v1.3M380.3 229.2v1.3M384.5 235.3v1.3M386.1 238.3v1.3M389.9 237.5v.6M390.5 237.5v.6M397.5 229.2v1.3M61.5 243.5h.7l-.4 .4a.41 .41 0 0 1 .4 .6 .41 .41 0 0 1-.7 .1M63.1 243.5l-1.4 2.6M63.7 245.7h-.7l.5-.9 .1 1.3"/>
<path d="M64.3 243.6v.6M64.9 243.6v.6M66.7 244.6h1.2M66.7 245.2h1.2M67.1 258.7l-.2 .9M70.1 244.2l.4-.3v1.8M72.1 243.6l-.3 .6M72.6 244.8h1M74.5 244.1a.57 .57 0 0 1 .7 0 .57 .57 0 0 1 .1 .7 .59 .59 0 0 1-.1 .7 .59 .59 0 0 1-.8 0l-.2-.7zM75.9 243.6v.6M76.5 243.6v.6M85.7 257l-.3 .9"/>
<path d="M110 253.7l.7-.2h98.3a.95 .95 0 0 1 1 .9v9.5a.95 .95 0 0 1-1 1h-98.3a.95 .95 0 0 1-.9-1v-9.5zM111.4 259.6h35M166.2 259.1v.9M177.7 243.6v.6M178.3 243.6v.6M185.5 243.6l-.2 .6M188.5 259.1v.9M189.3 243.6v.6M189.9 243.6v.6M326.4 244.4v1.3M21.3 269.4l-.3 1M22 268.3h.1v.2h-.2z"/>
<path d="M22.1 267.6h.2l-.1 .2h-.1zM66.4 267.7l-.3 .9M68.1 262.2l-.3 .9M68.7 263.9l-.2 .9M69.9 260.4l-.3 1M73.1 263.9l-.2 .9M76.1 262.2l-.3 .9M77.7 262.2l-.3 .9M78.9 267.7l-.2 .9M82.5 262.2l-.3 .9M87.7 262.2l-.2 .9M91.4 260.4l-.2 1"/>
<path d="M95.2 267.7l-.3 .9M95.4 272.6v1.9M181 272.6v1.9M219.1 266.3v3.2M225.4 266.3v1.6M231.8 266.3v3.2M238.1 266.3v1.6M244.5 266.3v3.2M250.8 266.3v1.6M257.1 266.3v3.2M266.7 272.6v1.9M352.3 272.6v1.9"/>
<path d="M379.3 270.4h2.8M390.3 268.7l-6.3 3.9"/>
<circle cx="367.7" cy="37.6" r=".08"/>
<circle cx="370.9" cy="39.3" r=".08"/>
<circle cx="372.1" cy="37.6" r=".08"/>
<circle cx="377.3" cy="37.6" r=".08"/>
<circle cx="383.5" cy="37.6" r=".08"/>
<circle cx="409.3" cy="31.8" r="12.7"/>
<circle cx="409.3" cy="31.8" r="12.2"/>
<circle cx="359.7" cy="46.2" r=".08"/>
<circle cx="366.8" cy="47.9" r=".08"/>
<circle cx="367.7" cy="46.2" r=".08"/>
<circle cx="369.3" cy="46.2" r=".08"/>
<circle cx="370.2" cy="47.9" r=".08"/>
<circle cx="374.1" cy="46.2" r=".08"/>
<circle cx="378" cy="41" r=".08"/>
<circle cx="386" cy="41" r=".08"/>
<circle cx="389.5" cy="46.2" r=".08"/>
<circle cx="392.2" cy="47.9" r=".08"/>
<circle cx="393.8" cy="46.2" r=".08"/>
<circle cx="402.7" cy="46.2" r=".08"/>
<circle cx="405.9" cy="47.9" r=".08"/>
<circle cx="407.5" cy="47.9" r=".08"/>
<circle cx="411" cy="47.9" r=".08"/>
<circle cx="419.4" cy="46.2" r=".08"/>
<circle cx="53" cy="181.6" r="1.77"/>
<circle cx="66" cy="199.3" r=".22"/>
<circle cx="71.6" cy="199.3" r=".22"/>
<circle cx="171.8" cy="197.4" r=".89"/>
<circle cx="194" cy="197.4" r=".89"/>
<circle cx="214.3" cy="189.9" r=".64"/>
<circle cx="214.3" cy="192.9" r=".64"/>
<circle cx="40.8" cy="211.7" r="1.77"/>
<circle cx="67.3" cy="201.6" r=".44"/>
<circle cx="67.9" cy="203.4" r=".45"/>
<circle cx="68.8" cy="200.5" r=".44"/>
<circle cx="69.7" cy="203.4" r=".45"/>
<circle cx="70.3" cy="201.6" r=".44"/>
<circle cx="176.8" cy="206.5" r="1.78"/>
<circle cx="179.1" cy="213.6" r="1.78"/>
<circle cx="182.9" cy="202.1" r="1.78"/>
<circle cx="186.6" cy="213.6" r="1.78"/>
<circle cx="188.9" cy="206.5" r="1.78"/>
<circle cx="324.4" cy="216.4" r=".12"/>
<circle cx="327.7" cy="219.5" r=".12"/>
<circle cx="330.3" cy="208.5" r=".63"/>
<circle cx="341.5" cy="210.4" r=".12"/>
<circle cx="342.2" cy="208.5" r=".63"/>
<circle cx="348.5" cy="219.5" r=".12"/>
<circle cx="349.1" cy="214.6" r=".63"/>
<circle cx="350.5" cy="210.4" r=".12"/>
<circle cx="361.8" cy="208.7" r=".49"/>
<circle cx="363.6" cy="213.4" r=".12"/>
<circle cx="365.8" cy="208.3" r=".64"/>
<circle cx="368.1" cy="210.4" r=".12"/>
<circle cx="382.2" cy="214.6" r=".63"/>
<circle cx="391.8" cy="207.3" r=".12"/>
<circle cx="397.3" cy="216.4" r=".12"/>
<circle cx="403" cy="208.5" r=".63"/>
<circle cx="403.5" cy="214.6" r=".63"/>
<circle cx="405.1" cy="216.4" r=".12"/>
<circle cx="406.5" cy="210.4" r=".12"/>
<circle cx="94.7" cy="231.8" r="1.77"/>
<circle cx="114.3" cy="230.9" r=".12"/>
<circle cx="216" cy="220.3" r=".64"/>
<circle cx="329.3" cy="222.5" r=".12"/>
<circle cx="333.8" cy="222.5" r=".12"/>
<circle cx="336.2" cy="228.6" r=".12"/>
<circle cx="343.2" cy="222.5" r=".12"/>
<circle cx="348.9" cy="234.7" r=".12"/>
<circle cx="357.1" cy="237.8" r=".12"/>
<circle cx="380.3" cy="228.6" r=".12"/>
<circle cx="384.4" cy="234.7" r=".12"/>
<circle cx="386.1" cy="237.8" r=".12"/>
<circle cx="397.5" cy="228.6" r=".12"/>
<circle cx="67.2" cy="258.3" r=".08"/>
<circle cx="85.8" cy="256.6" r=".08"/>
<circle cx="166.2" cy="258.8" r=".08"/>
<circle cx="188.5" cy="258.8" r=".08"/>
<circle cx="326.4" cy="243.8" r=".12"/>
<circle cx="21.4" cy="269.1" r=".08"/>
<circle cx="66.5" cy="267.3" r=".08"/>
<circle cx="68.2" cy="261.8" r=".08"/>
<circle cx="68.9" cy="263.5" r=".08"/>
<circle cx="70" cy="260" r=".08"/>
<circle cx="73.2" cy="263.5" r=".08"/>
<circle cx="76.2" cy="261.8" r=".08"/>
<circle cx="77.8" cy="261.8" r=".08"/>
<circle cx="79" cy="267.3" r=".08"/>
<circle cx="82.6" cy="261.8" r=".08"/>
<circle cx="87.8" cy="261.8" r=".08"/>
<circle cx="91.5" cy="260" r=".08"/>
<circle cx="95.3" cy="267.3" r=".08"/>
</g>
<path d="M62.2 79.1h-1.6v-.9h1.6v.9M299.7 79.1h1.5v-.9h-1.5v.9M303.4 78.2l-.6-.1-1 .1v.8l.6 .2 1-.2v-.8M62.2 82h-1.6v-.9h1.6v.9M299.7 82h1.5v-.9h-1.5v.9M303.4 81.1l-.6-.1-1 .1v.8l.6 .1 1-.1v-.8M71.2 202.1a2.38 2.38 0 0 0-3.5-2.1 2.38 2.38 0 0 0-.3 4 2.38 2.38 0 0 0 3.8-1.5v-.4" fill="none" stroke="#000" stroke-width=".2" stroke-dasharray="1.7 .6" stroke-linecap="butt"/>
<g fill="none" stroke="#000" stroke-width=".25">
<path d="M351.6 10.6h73.6M358 6.3v9.1M370.7 6.3v9.1M385.1 6.3v9.1M408 6.3v9.1M415.6 6.3v9.1M37.9 36.1l-1-1.1 4.5 1.1h-5.1a2.54 2.54 0 0 0-2.5-2.5 2.54 2.54 0 0 0-2.6 2.5 2.54 2.54 0 0 0 2.6 2.6v1.9M33.8 51.7h25.3l3.1 3.2v42h-28.4M33.8 44.5v2.4h1.6l-3.3 3.3h1.7v2.3M33.8 45.3h103.5M137.3 51.7h-24.3l-3.2 3.2v42h27.5M137.3 44.2v27.4h2.3l-4.5 4.6h2.2v27.4"/>
<path d="M143.7 51.7h24.4l3.1 3.2v42h-27.5M143.7 45.3h71.9v27.8h38.1v26.2h1.6v2.3l-.9 .8h-110.7M143.7 44.2v27.4h2.3l-4.6 4.6h2.3v27.4M328.2 45.3h-111v25.4h38.1v27.4h1.6v3.5l.7 .8h70.6M328.2 51.7h-25.4l-3.1 3.2v42h28.5M328.2 44.5v2.4h1.7l-3.3 3.3h1.6v2.3M33.8 96.1v1.9h1.6l-3.3 3.3h1.7v2M328.2 96.1v1.9h1.7l-3.3 3.3h1.6v2M33.8 102.4h103.5M33.8 107.1v1.9a2.54 2.54 0 0 0-2.6 2.6 2.54 2.54 0 0 0 2.6 2.5 2.54 2.54 0 0 0 2.5-2.5h5.1l-4.5 1.1 1-1.1M19.3 166.3v27.7h1.8l-3.6 3.5h1.8v27.7M19.3 172.8h5.1l3.2 3.2v43.6h-8.3"/>
<path d="M19.3 167.2h99M40.3 172.8h57.1l3.1 3.2v43.6h-63.4v-43.6zM118.3 166.3v27.7h1.8l-3.6 3.5h1.8v27.7M118.3 172.8h-5.1l-3.2 3.2v43.6h8.3M167 192.6h31.7v31.7h-31.7zM19.3 224.3h99M14.9 261h20.6M40.5 261h17.8M307.9 261.5h15.8M372.4 270.4h8.9M390.3 268.7v3.9M396.7 268.7v3.9"/>
<path d="M403 268.7v3.9"/>
<circle cx="409.3" cy="31.8" r="8.6"/>
</g>
<path d="M60.6 77.4h3.2v-.4h-3.2v.4M195.4 77.9v-1.6l1.2-1.2v-9.5l-1.2-1.2v-7.2l1.2-1.1v-4.4h-1.2v-3.2h1.2v-3.1M275.5 77.9v-1.6l-1.2-1.2v-9.5l1.2-1.2v-7.2l-1.2-1.1v-4.4h1.2v-3.2h-1.2v-3.1M298.1 77.4h3.1v-.4h-3.1v.4M195.4 102.4v-7.1l1.2-1.2v-9.5l-1.2-1.2v-.8M275.5 102.4v-7.1l-1.2-1.2v-9.5l1.2-1.2v-.8M182.9 200.3v3.6v-3.6" fill="none" stroke="#000" stroke-width=".2" stroke-dasharray=".8 .7" stroke-linecap="butt"/>
<g fill="none" stroke="#000" stroke-width=".3">
<path d="M351.6 15.4h73.6M351.6 35.5h45.6M421.4 35.5h3.8M65.5 122.1h41M140.8 132.3h96.7M280.1 122.1h39.1M13 255.7h88M37.5 255.7v10.6M54.6 242.5h29M62.1 255.7v10.6M101 252v20.6M157.7 242.5h50.8"/>
<path d="M219.1 252v14.3M263.5 252v20.6M307.9 252v14.3M307.9 254.7h15.8M307.9 259.2h117.3M323.7 252v14.3M13 266.3h412.2M193.2 266.3v6.3M307.9 261.5h15.8M344.5 266.3v6.3M380.2 270.4h1.9M380.2 270.1l1.9 .3-1.9 .4z"/>
<path d="M380.5 270.3l.7 .1-.7 .2zM384 266.3v6.3M384 268.7h41.2M409.3 266.3v6.3M417.2 266.3v6.3"/>
</g>
<g fill="#000">
<path d="M36.9 35l4.5 1.1h-3.5zM84.4 36l1.6 .7-1.8-.2 .3-.2zM239.4 36.7l1.6-.7-.1 .3 .3 .2zM59.3 75.1l.3-.1 .1-.3 .9 1.6zM76 76.3l.3 .1 .2-.3 .5 1.8zM131.1 76.7l.4 .1 .2-.2 .1 1.7zM205.6 77.9l.3 1.7h-.6zM205.3 71.3h.6l-.3 1.8zM286.1 76.1l.2 .2h.4l-.9 1.6zM302.1 74.7l.1 .3h.3l-1.3 1.3zM58.3 83.6l1.3-1.3-.8 1.6-.1-.3zM302.9 82.1l.8 1.6-.4-.1-.2 .3z"/>
<path d="M37.9 111.6h3.5l-4.5 1.1zM181 179.6l1.9 .3-1.9 .3zM68.8 186.6l1.7-.7-.1 .3 .2 .3zM72.8 198.7l1.5-1.1-.1 .4 .3 .2zM151.2 192.6l.3 1.9h-.6zM157.5 197.4l.3 1.8h-.6zM157.2 190.7h.6l-.3 1.9zM165.1 185.9l1.9 .4-1.9 .3zM167 179.9l1.9-.3v.6zM171.8 186.3l1.9-.4v.7zM182.9 183.5l1.6-.7-.1 .3 .3 .2zM195.6 195.2l.1 .4h.3l-1.4 1.1z"/>
<path d="M43.5 202.1l.3 1.8h-.6zM43.2 217.8h.6l-.3 1.8zM70.6 203.7l1.6 .9-.3 .1-.1 .3zM150.9 206.6h.6l-.3 1.9zM175.1 210.7l1.8-.2-1.6 .8v-.3zM188.2 214.4l1.7 .6-.3 .2v.3zM198.7 212.1l1.8 .4-.3 .2 .1 .3z"/>
</g>
<path d="M86 33.2v69.2M239.4 72.7v-39.5M337 80.2h-314.5M171.8 198.2v-12.8M172.7 197.4h-16.1M68.8 204.5v-21.6M68.8 204.5v1.6M72.2 202.1h-31.4M189.2 208.5a6.3 6.3 0 0 0-9.3-5.7 6.3 6.3 0 0 0-.6 10.9 6.3 6.3 0 0 0 9.9-4.5v-.7M220.2 208.5h-69.9M182.9 224.3v-45.3" fill="none" stroke="#000" stroke-width=".2" stroke-dasharray="1.6 .7 .3 .7" stroke-linecap="butt"/>
<path d="M109.1 263.9v-9.5a1.58 1.58 0 0 1 1.6-1.6h98.3a1.58 1.58 0 0 1 1.6 1.6v9.5a1.58 1.58 0 0 1-1.6 1.6h-98.3a1.58 1.58 0 0 1-1.6-1.6" fill="none" stroke="#000" stroke-width=".2" stroke-dasharray="1.6 .6 .6 .6" stroke-linecap="butt"/>
<path d="M13 6.3h412.2v266.3h-412.2zM351.6 6.3v44.3h73.6M351.6 45.2h73.6M13 252h412.2" fill="none" stroke="#000" stroke-width=".55"/>
<text font-size="3.5" x="223.9" y="260.5">CALIFORNIA</text>
<g font-size="3">
<text x="32.5" y="37.6">A</text>
<text x="32.5" y="113.1">A</text>
<text x="142" y="131.7">RESTRAINERS IN NEW CONSTRUCTION</text>
<text x="56" y="241.9">VIEW A-A</text>
<text x="159" y="241.9">ANCHORAGE PLATE</text>
<text x="333.9" y="264.2">CABLE RESTRAINER TYPE 1 (NEW)</text>
</g>
<g font-size="2.8">
<text x="265.2" y="262.7">ENGINEERING SERVICES</text>
<text x="275.2" y="258">DIVISION OF</text>
</g>
<g font-size="2.5">
<text x="66.6" y="121.5">HINGE SEAT SIDE</text>
<text x="281.2" y="121.5">SUPPORTED SIDE</text>
</g>
<text font-size="2.2" x="19.5" y="260.2">xs7-040</text>
<text font-size="2" x="112.2" y="259.2">NOTES TO DESIGNER</text>
<g font-size="1.9">
<text x="232.3" y="255.3">STATE OF</text>
<text x="220.1" y="264.5">DEPARTMENT OF TRANSPORTATION</text>
</g>
<g font-size="1.8">
<text x="22.5" y="62.1">FORMED HOLE</text>
<text x="112.8" y="64.7">CABLE</text>
<text x="315.5" y="63.9">FORMED HOLE</text>
<text x="22.5" y="69.1">ANCHORAGE PLATE</text>
<text x="112.8" y="70.8">TOTAL 5</text>
<text x="112.8" y="67.7">RESTRAINER</text>
<text x="315.5" y="71.5">ANCHORAGE PLATE</text>
<text x="315.5" y="87.8">CABLE YIELD</text>
<text x="22.5" y="90.9">DISC SPRING</text>
<text x="315.5" y="90.9">INDICATOR</text>
<text x="173.8" y="179">5&quot;</text>
<text x="52.4" y="182.5">1</text>
<text x="82.7" y="197.5">ANCHORAGE</text>
<text x="208.2" y="196.8">ANCHORAGE DEVICE</text>
<text x="82.7" y="200.5">PLATE</text>
<text x="208.2" y="199.9">TOTAL 2</text>
<text x="316.6" y="203.1">Notes</text>
<text x="82.7" y="208.4">HOLE</text>
<text x="40.2" y="212.6">1</text>
<text x="151.2" y="215.6">R = 2&quot;</text>
<text x="208.2" y="214.8">´ 10x10x2&quot;</text>
<text x="320" y="212.2">form a straight line the entire length of the restrainers</text>
<text x="319.6" y="221.3">During construction hole ends must be capped to prevent</text>
<text x="319.6" y="218.3">with the Top of Hole 2&quot; below the seat’s top main reinf.</text>
<text x="208.2" y="224.2">EQUALLY SPACED</text>
<text x="320" y="224.4">debris intrusion.</text>
<text x="94.1" y="232.7">1</text>
<text x="99" y="232.7">For Location</text>
<text x="316.6" y="230.5">2.</text>
<text x="321.6" y="230.5">The Bearing surface must be perpendicular to girders.</text>
<text x="99" y="238.8">Structure Plans.</text>
<text x="99" y="235.8">of hole, see</text>
<text x="316.5" y="236.6">3.</text>
<text x="319.4" y="239.6">XS7-090, &quot;Cable Restrainer Hardware Details&quot; sheet.</text>
<text x="321.5" y="236.6">For Cable Restrainer and Hardware details see:</text>
<text x="175.8" y="245.7">3&quot; = 1’-0&quot;</text>
<text x="316.5" y="245.7">4.</text>
<text x="321.3" y="245.7">Reinforcement not shown.</text>
<text x="33.9" y="254.7">BRIDGE STANDARD DETAILS</text>
</g>
<g font-size="1.5">
<text x="43.5" y="260.3">July 2014</text>
<text x="264.1" y="268.9">UNIT:</text>
<text x="264.1" y="271.5">PROJECT NUMBER &amp; PHASE:</text>
<text x="313.8" y="271.6">CONTRACT NO.:</text>
</g>
<text font-size="1.4" x="405.9" y="39.4">CIVIL</text>
<g font-size="1.3">
<text x="354" y="23.6">REGISTERED CIVIL ENGINEER</text>
<text x="392.9" y="23.6">DATE</text>
<text x="354.3" y="34.5">PLANS</text>
<text x="362.6" y="34.6">APPROVAL</text>
<text x="375.2" y="34.6">DATE</text>
<text x="352.6" y="40.6">shall not be responsible for the accuracy or</text>
<text x="352.6" y="38.9">The State of California or its officers or agents</text>
<text x="352.6" y="47.5">The Registered Civil Engineer for the project is responsible for the selection</text>
<text x="352.6" y="42.3">completeness of scanned copies of this plan sheet.</text>
<text x="352.6" y="49.2">and proper application of the component design and any modifications shown.</text>
<text x="62.9" y="257.9">The components of the Bridge Standard</text>
<text x="62.9" y="263.1">a registered civil engineer in the State</text>
<text x="62.9" y="261.4">responsible charge of the Technical Owner,</text>
<text x="62.9" y="259.6">Details have been prepared under the</text>
<text x="112.5" y="262">Remove these notes at PS&amp;E</text>
<text x="14.3" y="268.6">Refer to:</text>
<text x="22.9" y="268.6">http://www.dot.ca.gov/hq/esc/techpubs/manual/bridgemanuals/bridge-standard-detail-</text>
<text x="62.9" y="264.8">of California</text>
<text x="102" y="268.6">FILE =&gt;</text>
<text x="109.5" y="268.6">xs7-040.dgn</text>
<text x="14.3" y="270.4">sheets/index.html</text>
<text x="102" y="271.6">USERNAME =&gt;</text>
<text x="113.9" y="271.6">s136236</text>
<text x="134.1" y="271.6">TIME PLOTTED =&gt;</text>
<text x="149.1" y="271.6">07:27</text>
<text x="165.4" y="271.6">DATE PLOTTED =&gt;</text>
<text x="181.3" y="271.6">12-JUL-2016</text>
</g>
<g font-size="1.2">
<text x="352.1" y="9.1">DIST</text>
<text x="360.2" y="9.1">COUNTY</text>
<text x="374.4" y="9.1">ROUTE</text>
<text x="387.6" y="10">TOTAL PROJECT</text>
<text x="389.7" y="8.2">POST MILES</text>
<text x="408.3" y="8.1">SHEET</text>
<text x="410.4" y="10">No.</text>
<text x="416.3" y="10">SHEETS</text>
<text x="416.9" y="8.1">TOTAL</text>
</g>
<g font-size="1.1">
<text x="401" y="33.3">No.</text>
<text x="401.9" y="36.6">Exp.</text>
<text x="148.4" y="257.9">-</text>
<text x="148.4" y="255.9">-</text>
<text x="148.4" y="262">-</text>
<text x="148.4" y="260">- Place Restrainers between bearings.</text>
<text x="148.4" y="264.1">-</text>
<text x="410.7" y="268.1">SHEET</text>
<text x="420.2" y="268.1">OF</text>
<text x="385" y="271.1">4-14-14</text>
<text x="391.7" y="271.1">7-8-16</text>
</g>
<g font-size="1">
<text x="403.9" y="23.2" transform="rotate(-31 403.9 23.2)">P</text>
<text x="405" y="22.6" transform="rotate(-20 405 22.6)">R</text>
<text x="406" y="22.2" transform="rotate(-15 406 22.2)">O</text>
<text x="407.1" y="21.9" transform="rotate(-10 407.1 21.9)">F</text>
<text x="408.2" y="21.7" transform="rotate(-4 408.2 21.7)">E</text>
<text x="409.3" y="21.7" transform="rotate(1 409.3 21.7)">S</text>
<text x="410.5" y="21.7" transform="rotate(12 410.5 21.7)">S</text>
<text x="411.8" y="22" transform="rotate(17 411.8 22)">I</text>
<text x="412.7" y="22.2" transform="rotate(22 412.7 22.2)">O</text>
<text x="413.7" y="22.7" transform="rotate(28 413.7 22.7)">N</text>
<text x="414.7" y="23.2" transform="rotate(33 414.7 23.2)">A</text>
<text x="415.7" y="23.9" transform="rotate(44 415.7 23.9)">L</text>
<text x="399.4" y="29.5" transform="rotate(-74 399.4 29.5)">S</text>
<text x="399.7" y="28.4" transform="rotate(-69 399.7 28.4)">T</text>
<text x="400.2" y="27.4" transform="rotate(-63 400.2 27.4)">E</text>
<text x="400.7" y="26.3" transform="rotate(-53 400.7 26.3)">R</text>
<text x="401.4" y="25.4" transform="rotate(-47 401.4 25.4)">E</text>
<text x="402.1" y="24.6" transform="rotate(-42 402.1 24.6)">D</text>
<text x="417.3" y="25.5" transform="rotate(55 417.3 25.5)">E</text>
<text x="417.9" y="26.4" transform="rotate(60 417.9 26.4)">N</text>
<text x="418.4" y="27.4" transform="rotate(65 418.4 27.4)">G</text>
<text x="419" y="28.8" transform="rotate(76 419 28.8)">I</text>
<text x="419.2" y="29.6" transform="rotate(81 419.2 29.6)">N</text>
<text x="399.1" y="31.7" transform="rotate(-85 399.1 31.7)">G</text>
<text x="399.2" y="32.9" transform="rotate(-96 399.2 32.9)">E</text>
<text x="399.2" y="30.4" transform="rotate(-79 399.2 30.4)">I</text>
<text x="399.4" y="34" transform="rotate(-101 399.4 34)">R</text>
<text x="419.4" y="33" transform="rotate(98 419.4 33)">R</text>
<text x="419.4" y="30.7" transform="rotate(87 419.4 30.7)">E</text>
<text x="419.4" y="31.9" transform="rotate(92 419.4 31.9)">E</text>
<text x="400.8" y="39.1" transform="rotate(46 400.8 39.1)">S</text>
<text x="401.5" y="39.8" transform="rotate(41 401.5 39.8)">T</text>
<text x="402.2" y="40.4" transform="rotate(37 402.2 40.4)">A</text>
<text x="403" y="41" transform="rotate(32 403 41)">T</text>
<text x="403.8" y="41.5" transform="rotate(27 403.8 41.5)">E</text>
<text x="414" y="41.9" transform="rotate(-29 414 41.9)">R</text>
<text x="414.9" y="41.5" transform="rotate(-34 414.9 41.5)">N</text>
<text x="415.9" y="40.8" transform="rotate(-38 415.9 40.8)">I</text>
<text x="416.4" y="40.4" transform="rotate(-43 416.4 40.4)">A</text>
<text x="405.6" y="42.3" transform="rotate(18 405.6 42.3)">O</text>
<text x="406.5" y="42.6" transform="rotate(13 406.5 42.6)">F</text>
<text x="408.4" y="42.9" transform="rotate(4 408.4 42.9)">C</text>
<text x="409.4" y="42.9" transform="rotate(-1 409.4 42.9)">A</text>
<text x="410.4" y="42.9" transform="rotate(-6 410.4 42.9)">L</text>
<text x="411.5" y="42.7" transform="rotate(-10 411.5 42.7)">I</text>
<text x="412.3" y="42.5" transform="rotate(-15 412.3 42.5)">F</text>
<text x="413.1" y="42.3" transform="rotate(-24 413.1 42.3)">O</text>
<text x="310.6" y="254.1">BRIDGE NO.</text>
<text x="310.8" y="260.9">POST MILE</text>
<text x="347.3" y="269">DISREGARD PRINTS BEARING</text>
<text x="347.3" y="270.6">EARLIER REVISION DATES</text>
</g>
<g font-size=".9">
<text x="195.5" y="269.2">ORIGINAL SCALE IN INCHES</text>
<text x="195.5" y="270.6">FOR REDUCED PLANS</text>
<text x="218.7" y="271.6">0</text>
<text x="231.8" y="271.6">1</text>
<text x="244.2" y="271.6">2</text>
<text x="256.9" y="271.6">3</text>
</g>
<g font-size=".8">
<text x="21.5" y="263.2">FILE NO.</text>
<text x="43" y="263.5">APPROVAL DATE</text>
<text x="391" y="267.9">REVISION DATES</text>
</g>
</svg>
